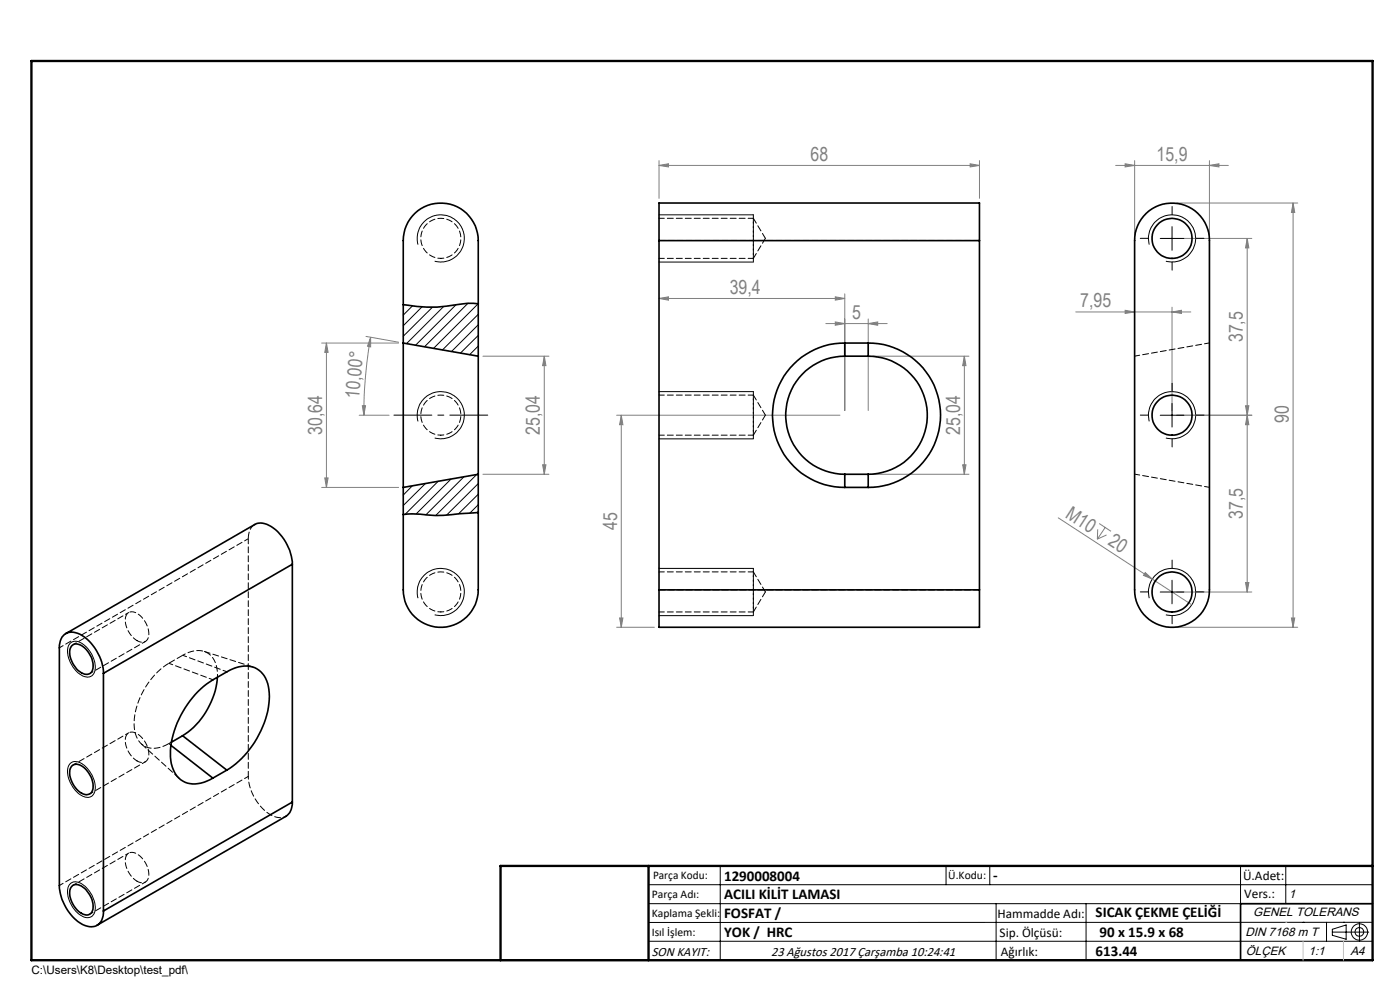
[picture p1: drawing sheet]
<svg xmlns="http://www.w3.org/2000/svg" width="297mm" height="210mm" viewBox="0 0 297 210" stroke-linecap="round" stroke-linejoin="round" font-family="sans-serif">
<g fill="none" stroke="#808080" stroke-width=".21">
<path d="M139.8 35.1l2-.4v.7zM139.8 34.1v8M139.8 35.1h68M205.8 34.7l2 .4-2 .3zM207.8 34.1v8M236.7 35.1h23.9M238.7 34.7l2 .4-2 .3zM240.7 34.1v15.9M256.6 35.1l2-.4v.7zM256.6 34.1v15.9M249.6 50.6h16M249.6 43.1h25.7"/>
<path d="M264.6 50.6v75M264.6 50.6l.3 2h-.7zM274.3 43.1v90M274.3 43.1l.4 2h-.7zM68.2 72.8h16.4M69.3 72.8l.3 1.9h-.7zM69.3 72.8v30.6M77.6 71.4l7 1.2M78.6 71.5v2.1l-.6-.2zM78.6 71.5a93.2 93.2 0 0 0-1.4 16.6M102.4 75.6h14.1M115.5 75.6v25"/>
<path d="M115.5 75.6l.3 2h-.7zM139.8 63.3l2-.3v.7zM139.8 63.3h39.4M175.2 68.6h13M177.2 63l2 .3-2 .4zM177.2 68.3l2 .3-2 .4zM179.2 62.3v24.8M184.2 68.6l2-.3v.7zM184.2 67.7v19.4M185.2 75.6h20.4M204.6 75.6v25M204.6 75.6l.3 2h-.7z"/>
<path d="M228.2 66.2h24.4M238.7 65.8l2 .4-2 .3zM248.6 66.2l2-.4v.7zM248.6 65.1v22M76.2 88.1h6.3M76.9 86.1h.6l-.3 2zM115.1 98.6h.7l-.3 2zM130.8 88.1h47.4M131.8 88.1v45M131.8 88.1l.4 2h-.8zM204.2 98.6h.7l-.3 2zM249.6 88.1h16"/>
<path d="M264.2 86.1h.7l-.3 2zM264.6 88.1l.3 2h-.7zM68.2 103.4h16.4M68.9 101.4h.7l-.3 2zM102.4 100.6h14.1M185.2 100.6h20.4M224.5 109.8l28.3 18.5M232.9 112.3l-.1 2.1M233.2 111l2.5 1.7M234.5 111.9l-1.7 2.5M234.7 113.5l-1.9 .9M130.8 133.1h8"/>
<path d="M131.4 131.1h.8l-.4 2zM243 121.5l1.4 1.3-1.8-.7zM249.6 133.1h25.7M249.6 125.6h16M264.2 123.6h.7l-.3 2zM274 131.1h.7l-.4 2z"/>
</g>
<g fill="none" stroke="#000" stroke-width=".21">
<path d="M88.7 51.9a5 5 0 0 1 4.4-6.3 5 5 0 0 1 5.4 5.4 5 5 0 0 1-6.3 4.4M139.8 45.6h20M139.8 55.6h20M243.8 51.9a5 5 0 0 1 4.4-6.3 5 5 0 0 1 5.4 5.4 5 5 0 0 1-6.3 4.4M246.1 50.6h5M248.6 48.1v5M88.7 89.4a5 5 0 0 1 4.4-6.3 5 5 0 0 1 5.4 5.4 5 5 0 0 1-6.3 4.4M139.8 83.1h20M139.8 93.1h20M243.8 89.4a5 5 0 0 1 4.4-6.3 5 5 0 0 1 5.4 5.4 5 5 0 0 1-6.3 4.4M246.1 88.1h5M248.6 85.6v5"/>
<path d="M14.9 136.4a2.36 2.36 0 0 1 3.3 .7 5.6 5.6 0 0 1 1.8 5.7 1.91 1.91 0 0 1-3 .2 6.1 6.1 0 0 1-2.5-6zM88.7 126.9a5 5 0 0 1 4.4-6.3 5 5 0 0 1 5.4 5.4 5 5 0 0 1-6.3 4.4M139.8 120.6h20M139.8 130.6h20M243.8 126.9a5 5 0 0 1 4.4-6.3 5 5 0 0 1 5.4 5.4 5 5 0 0 1-6.3 4.4M246.1 125.6h5M248.6 123.1v5M14.9 162a2.36 2.36 0 0 1 3.3 .6 5.6 5.6 0 0 1 1.8 5.7 1.78 1.78 0 0 1-2.8 .4 6 6 0 0 1-2.7-6.1zM15 187.4a2.66 2.66 0 0 1 3.4 .9 5.6 5.6 0 0 1 1.6 5.5 1.88 1.88 0 0 1-3 .3 6 6 0 0 1-2.5-6zM137.6 187.7h153.6M137.6 191.7h153.6M137.6 199.7h153.6"/>
<path d="M152.8 183.7v20M200.7 183.7v4M210 183.7v4M211.3 191.7v12M230.4 191.7v12M263.2 183.7v20M272.8 183.7v8M276.4 195.6h.1M281.4 195.6v4.1M282.6 197.7h7.8M282.6 197.1l3-.9v3l-3-.8zM285 195.6h.1"/>
<path d="M288.4 195.8v3.8M291.2 195.6l-153.6 .1"/>
<circle cx="288.4" cy="197.7" r="1.74"/>
<circle cx="288.4" cy="197.7" r=".93"/>
</g>
<path d="M83.6 88.1h19.9" fill="none" stroke="#000" stroke-width=".21" stroke-dasharray="15.2 1.3 1.3 1.3" stroke-dashoffset="7.2"/>
<path d="M291.2 191.7h-28v12M106.2 203.7h185" fill="none" stroke="#000" stroke-width=".35"/>
<path d="M6.7 12.9h284.5v190.8h-284.5zM137.6 183.7v20M291.2 183.7h-185v20" fill="none" stroke="#000" stroke-width=".5"/>
<path d="M272.8 195.6h.1M276.4 199.7v4M285 199.7v4" fill="none" stroke="#c0c0c0" stroke-width=".21"/>
<path d="M243.7 50.6h-1.8M248.7 45.6v-1.8M248.7 55.6v1.7M253.7 50.6h1.7M243.7 88.1h-1.8M248.7 83.1v-1.8M248.7 93.1v1.7M253.7 88.1h1.7M243.7 125.6h-1.8M248.7 120.6v-1.8M248.7 130.6v1.7M253.7 125.6h1.7" fill="none" stroke="#000" stroke-width=".21" stroke-dasharray="15.2 1.3 1.3 1.3"/>
<path d="M159.8 55.6v-10M159.8 93.1v-10M159.8 130.6v-10" fill="none" stroke="#000" stroke-width=".21" stroke-dasharray="1.3 .6" stroke-dashoffset=".4"/>
<g fill="#808080">
<path d="M243 121.5l1.4 1.3-1.8-.7z"/>
<path d="M205.8 34.7l2 .4-2 .3zM139.8 35.1l2-.4v.7zM177.2 63l2 .3-2 .4zM139.8 63.3l2-.3v.7zM184.2 68.6l2-.3v.7zM177.2 68.3l2 .3-2 .4z"/>
<path d="M248.6 66.2l2-.4v.7zM238.7 65.8l2 .4-2 .3z"/>
<path d="M238.7 34.7l2 .4-2 .3zM256.6 35.1l2-.4v.7z"/>
<path d="M78.6 71.5v2.1l-.6-.2zM76.9 86.1h.6l-.3 2z"/>
<path d="M264.2 86.1h.7l-.3 2zM264.6 50.6l.3 2h-.7z"/>
<path d="M204.6 75.6l.3 2h-.7zM204.2 98.6h.7l-.3 2zM131.8 88.1l.4 2h-.8zM131.4 131.1h.8l-.4 2z"/>
<path d="M264.6 88.1l.3 2h-.7zM264.2 123.6h.7l-.3 2zM274.3 43.1l.4 2h-.7zM274 131.1h.7l-.4 2zM115.5 75.6l.3 2h-.7zM115.1 98.6h.7l-.3 2zM69.3 72.8l.3 1.9h-.7zM68.9 101.4h.7l-.3 2z"/>
</g>
<g fill="none" stroke="#000" stroke-width=".35">
<path d="M139.8 51v-7.9h68v7.9M139.8 51h68M139.8 51v74.1M207.8 51v74.1M243.2 45.3a7.9 7.9 0 0 1 8.6-1.6 7.9 7.9 0 0 1 4.8 7.3v74.1a7.9 7.9 0 0 1-8 8 7.9 7.9 0 0 1-7.9-8v-74.1a8 8 0 0 1 2.5-5.7zM85.5 72.8v-21.8a8 8 0 0 1 8-7.9 8 8 0 0 1 8 7.9v24.6M85.5 72.8v30.6M85.5 72.8l16 2.8M101.5 64.4a13.9 13.9 0 0 0-4.8 .3 30.3 30.3 0 0 1-11.2-.1M101.5 75.6v25M179.2 72.8a15.3 15.3 0 0 0-15.3 15.3 15.3 15.3 0 0 0 15.3 15.3M179.2 75.6a12.5 12.5 0 0 0-12.5 12.5 12.5 12.5 0 0 0 12.5 12.5"/>
<path d="M179.2 72.8h5M179.2 72.8v2.8M179.2 75.6h5M184.2 72.8a15.3 15.3 0 0 1 15.3 15.3 15.3 15.3 0 0 1-15.3 15.3M184.2 75.6a12.5 12.5 0 0 1 12.5 12.5 12.5 12.5 0 0 1-12.5 12.5M184.2 72.8v2.8M62 119.7a9.7 9.7 0 0 0-5.8-8.6l-1.3-.1-.9 .3-40 23.1M62 119.7l-40.1 23.1M62 119.7v50.4M101.5 100.6v24.5a8 8 0 0 1-8 8 8 8 0 0 1-8-8v-21.7M101.5 108.7l-4 .3a27.9 27.9 0 0 1-8.4 .1h-3.6M101.5 100.6l-16 2.8"/>
<path d="M179.2 103.4h5M179.2 100.6v2.8M179.2 100.6h5M184.2 100.6v2.8M15.2 137a2.17 2.17 0 0 1 3.1 .8 4.7 4.7 0 0 1 1.2 4.6 1.65 1.65 0 0 1-2.6 .1 5.2 5.2 0 0 1-2-5zM139.8 125.1v8h68v-8M139.8 125.1h68M21.9 142.8a10.1 10.1 0 0 0-5.4-8.4 2.67 2.67 0 0 0-3.9 2.5v50.9a10.1 10.1 0 0 0 5.4 8.5 2.67 2.67 0 0 0 3.9-2.5v-.6M21.9 142.8v50.4M36.3 158.1l8.9 7M38.7 156.1l9.4 7.3M38.7 156.1l-2.3 1.3"/>
<path d="M46.1 143.7a16.5 16.5 0 0 1-7.4 12.4M15.2 162.5a2.17 2.17 0 0 1 3.1 .8 4.7 4.7 0 0 1 1.2 4.6 1.68 1.68 0 0 1-2.6 .1 5.2 5.2 0 0 1-2-5zM48.1 163.4a19.7 19.7 0 0 0 9-16.4 5.4 5.4 0 0 0-4.1-5.7 7.3 7.3 0 0 0-4.9 1.2l-2.9 1.7a19.9 19.9 0 0 0-9 16.4 5.5 5.5 0 0 0 4.1 5.6 7.3 7.3 0 0 0 4.9-1.1M48.1 163.4l-2.9 1.7M62 170.1a3.4 3.4 0 0 1-1.4 3.1l-40 23.1M62 170.1l-40.1 23.1M15.5 187.8a2.83 2.83 0 0 1 3.3 1.7 3.8 3.8 0 0 1 .5 4.2 2.21 2.21 0 0 1-3-.8 4.6 4.6 0 0 1-1.2-4.7z"/>
<circle cx="248.6" cy="50.6" r="4.2"/>
<circle cx="248.6" cy="88.1" r="4.2"/>
<circle cx="248.6" cy="125.6" r="4.2"/>
</g>
<path d="M207.8 51h-68M207.8 125.1h-68M36.3 158.1l-.5-.4" fill="none" stroke="#000" stroke-width=".21" stroke-dasharray="1.3 .6"/>
<path d="M139.8 54.8h20M159.8 54.8v-8.5M159.8 46.3h-20M240.7 75.5l15.9-2.8M139.8 92.3h20M159.8 92.3v-8.5M159.8 83.8h-20M52.7 114.3v50.4M256.6 103.4l-15.9-2.8M139.8 129.8h20M159.8 129.8v-8.5M159.8 121.3h-20" fill="none" stroke="#000" stroke-width=".21" stroke-dasharray="1.3 .6" stroke-dashoffset=".2"/>
<path d="M159.8 54.8l2.6-4.2M162.4 50.6l-2.6-4.3M159.8 92.3l2.6-4.2M162.4 88.1l-2.6-4.3M159.8 129.8l2.6-4.2M162.4 125.6l-2.6-4.3" fill="none" stroke="#000" stroke-width=".21" stroke-dasharray="1.3 .6" stroke-dashoffset=".1"/>
<g fill="none" stroke="#000" stroke-width=".21">
<path d="M87.5 64.9l-2 1.9M89.5 65.1l-4 4M91.7 65.2l-6.2 6.1M94.1 65l-7.8 7.9M96.7 64.7l-8.5 8.5M99.3 64.3l-9.2 9.2M101.4 64.4l-9.4 9.5M101.5 66.7l-7.6 7.5M101.5 68.9l-5.7 5.7M101.5 71.1l-3.8 3.8M101.5 73.4l-1.9 1.8M87.5 103l-2 2"/>
<path d="M90.2 102.6l-4.7 4.6M93 102.1l-7 7M95.7 101.6l-7.4 7.4M98.4 101.1l-8.1 8.1M101.1 100.6l-8.7 8.8M101.5 102.6l-6.7 6.6M101.5 104.8l-4.2 4.2M101.5 107.1l-1.8 1.7"/>
</g>
<path d="M93.5 54.8a4.2 4.2 0 0 1-3.8-6.2 4.2 4.2 0 0 1 7.3-.5 4.2 4.2 0 0 1-2.9 6.7h-.6M93.5 92.3a4.2 4.2 0 0 1-3.8-6.2 4.2 4.2 0 0 1 7.3-.5 4.2 4.2 0 0 1-2.9 6.7h-.6M93.5 129.8a4.2 4.2 0 0 1-3.8-6.2 4.2 4.2 0 0 1 7.3-.5 4.2 4.2 0 0 1-2.9 6.7h-.6" fill="none" stroke="#000" stroke-width=".21" stroke-dasharray="1.3 .6" stroke-dashoffset=".6"/>
<path d="M52.7 114.3l-40.1 23.1M38.8 139l9.3 3.5M35.8 140.7l9.4 3.5M52.7 164.7l-40.1 23.1" fill="none" stroke="#000" stroke-width=".21" stroke-dasharray="1.3 .6" stroke-dashoffset=".4"/>
<path d="M54 111.2a3.3 3.3 0 0 0-1.3 3.1" fill="none" stroke="#000" stroke-width=".21" stroke-dasharray="1.3 .6" stroke-dashoffset="-.2"/>
<path d="M29.1 135.9a1.56 1.56 0 0 0 1.8 .1 1.56 1.56 0 0 0 .7-1.8 5 5 0 0 0-3.5-4.4 1.53 1.53 0 0 0-1.5 2 5.6 5.6 0 0 0 2.5 4.1M35.8 157.7l.6-.3M29.1 161.4a1.56 1.56 0 0 0 1.8 .1 1.56 1.56 0 0 0 .7-1.7 5 5 0 0 0-3.5-4.5 1.53 1.53 0 0 0-1.5 2 5.6 5.6 0 0 0 2.5 4.1M29.1 186.9a1.56 1.56 0 0 0 1.8 .1 1.56 1.56 0 0 0 .7-1.7 5 5 0 0 0-3.5-4.5 1.53 1.53 0 0 0-1.5 2 5.6 5.6 0 0 0 2.5 4.1" fill="none" stroke="#000" stroke-width=".21" stroke-dasharray="1.3 .6" stroke-dashoffset=".3"/>
<path d="M38.8 139l-3 1.7M30 157.8l8.1 7.3M35.8 140.7a16 16 0 0 0-7.3 13.8 4.2 4.2 0 0 0 6.1 3.8l1.2-.6M53.7 141.5l-10.4-3.3" fill="none" stroke="#000" stroke-width=".21" stroke-dasharray="1.3 .6" stroke-dashoffset="-.1"/>
<path d="M46.1 143.7a5.3 5.3 0 0 0-2.4-5.4 5.3 5.3 0 0 0-4.9 .7M52.7 164.7a9.8 9.8 0 0 0 5.8 8.6l1.3 .1 .9-.3" fill="none" stroke="#000" stroke-width=".21" stroke-dasharray="1.3 .6" stroke-dashoffset=".7"/>
<path d="M27.3 129.9l-11.8 6.8M19.1 142.9l11.7-6.8M27.3 155.5l-11.8 6.8M19.1 168.4l11.7-6.8M19.1 193.9l11.7-6.8M27.3 181l-11.8 6.8" fill="none" stroke="#000" stroke-width=".21" stroke-dasharray="1.3 .6" stroke-dashoffset=".5"/>
<g font-size="4.1" fill="#808080">
<text x="171.9" y="34.1">68</text>
<text x="245.4" y="34.1">15,9</text>
<text x="154.8" y="62.4">39,4</text>
<text x="229.2" y="65.2">7,95</text>
<text x="180.7" y="67.7">5</text>
<text x="263.7" y="72.6" transform="rotate(-90 263.7 72.6)">37,5</text>
<text x="76.2" y="84.6" transform="rotate(-85 76.2 84.6)">10,00°</text>
<text x="273.4" y="89.7" transform="rotate(-90 273.4 89.7)">90</text>
<text x="68.3" y="92.3" transform="rotate(-90 68.3 92.3)">30,64</text>
<text x="114.5" y="92.3" transform="rotate(-90 114.5 92.3)">25,04</text>
<text x="203.7" y="92.3" transform="rotate(-90 203.7 92.3)">25,04</text>
<text x="130.9" y="112.4" transform="rotate(-90 130.9 112.4)">45</text>
<text x="225.8" y="109.6" transform="rotate(33 225.8 109.6)">M10</text>
<text x="263.7" y="110.1" transform="rotate(-90 263.7 110.1)">37,5</text>
<text x="234.9" y="115.5" transform="rotate(33 234.9 115.5)">20</text>
</g>
<g font-size="3.2">
<text x="153.6" y="186.8">1290008004</text>
<text x="153.6" y="190.8">ACILI KİLİT LAMASI</text>
<text x="210.7" y="186.6">-</text>
<text x="153.6" y="194.8">FOSFAT /</text>
<text x="232.4" y="194.5">SICAK ÇEKME ÇELİĞİ</text>
<text x="153.6" y="198.8">YOK / HRC</text>
<text x="232.4" y="202.8">613.44</text>
<text x="233.2" y="198.8">90 x 15.9 x 68</text>
</g>
<g font-size="2.8">
<text x="263.7" y="186.7">Ü.Adet:</text>
<text x="263.9" y="190.5">Vers.:</text>
<text x="211.6" y="194.8">Hammadde Adı:</text>
<text x="138.3" y="202.8">SON KAYIT:</text>
<text x="163.6" y="202.8">23 Ağustos 2017 Çarşamba 10:24:41</text>
<text x="212.1" y="198.7">Sip. Ölçüsü:</text>
<text x="212.3" y="202.7">Ağırlık:</text>
</g>
<g font-size="2.6">
<text x="273.4" y="190.4">1</text>
<text x="265.9" y="194.4">GENEL TOLERANS</text>
<text x="264.2" y="198.5">DIN 7168 m T</text>
<text x="264.3" y="202.6">ÖLÇEK</text>
<text x="277.6" y="202.6">1:1</text>
<text x="286.5" y="202.6">A4</text>
</g>
<g font-size="2.5">
<text x="138.3" y="190.5">Parça Adı:</text>
<text x="138.5" y="186.5">Parça Kodu:</text>
<text x="201.2" y="186.5">Ü.Kodu:</text>
<text x="138.3" y="194.5">Kaplama Şekli:</text>
<text x="138.3" y="198.6">Isıl İşlem:</text>
<text x="6.7" y="206.7">C:\Users\K8\Desktop\test_pdf\</text>
</g>
</svg>
